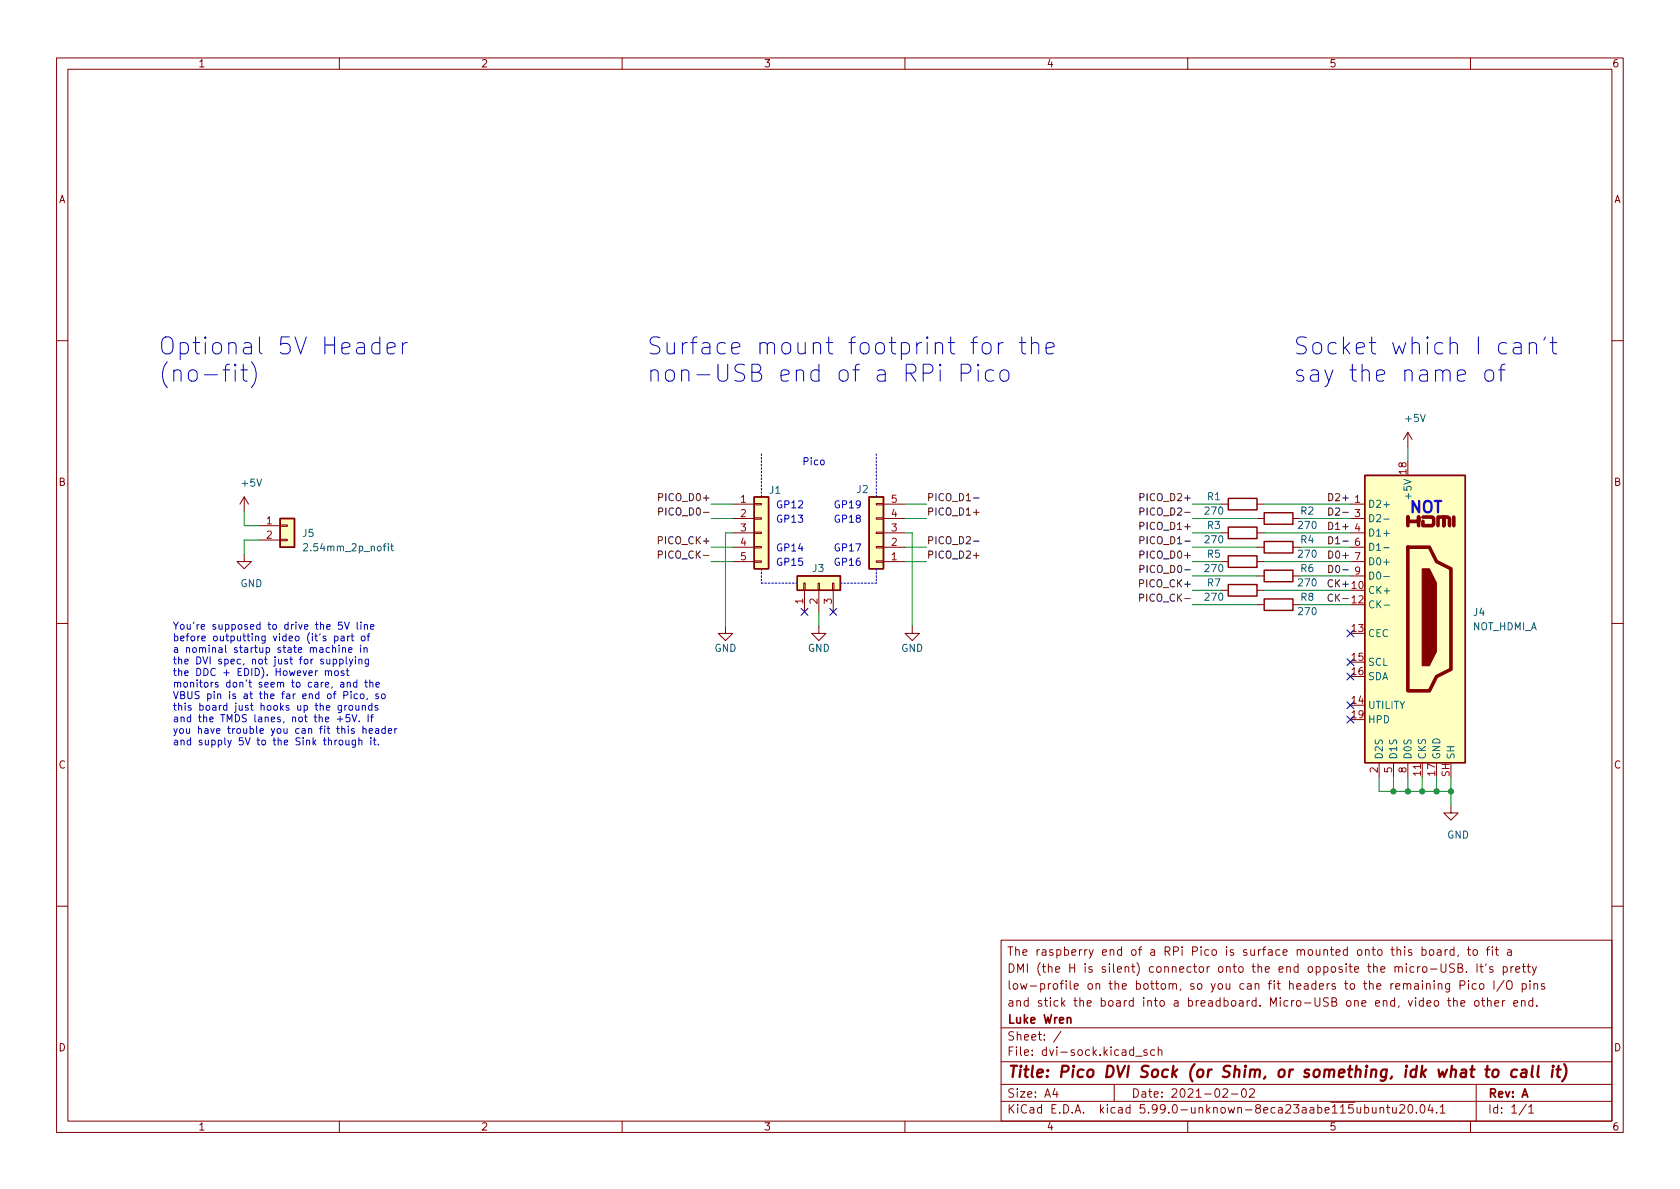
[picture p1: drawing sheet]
<svg xmlns="http://www.w3.org/2000/svg" width="297mm" height="210mm" viewBox="0 0 297 210" stroke-linecap="round" stroke-linejoin="round" font-family="sans-serif">
<g fill="none" stroke="#840000" stroke-width=".18">
<path d="M10 10.2h277v190.1h-277zM12 12.2h273v186.1h-273zM60 10.2v2M110 10.2v2M160 10.2v2M210 10.2v2M260 10.2v2M10 60.2h2M248.9 76.4l-.7 1.3M248.9 76.4v2.6M248.9 76.4l.8 1.3M285 60.2h2"/>
<path d="M43.2 98v1.3h1.2l-1.2 1.3-1.3-1.3h1.3M43.2 87.9l-.8 1.2M43.2 87.9v2.5M43.2 87.9l.7 1.2M45.7 93h3.8M45.7 95.5h3.8M49.5 95.4h1.3v.2h-1.3zM49.5 92.8h1.3v.3h-1.3zM129.5 89.1h3.8M129.5 91.7h3.8M129.5 94.2h3.8M129.5 96.8h3.8"/>
<path d="M129.5 99.3h3.8M133.3 99.2h1.3v.2h-1.3zM133.3 96.6h1.3v.3h-1.3zM133.3 91.6h1.3v.2h-1.3zM133.3 89h1.3v.3h-1.3zM133.3 94.1h1.3v.3h-1.3zM154.9 89h1.3v.3h-1.3zM154.9 91.6h1.3v.2h-1.3zM154.9 96.6h1.3v.3h-1.3zM154.9 99.2h1.3v.2h-1.3zM154.9 94.1h1.3v.3h-1.3zM156.2 89.1h3.8"/>
<path d="M156.2 91.7h3.8M156.2 94.2h3.8M156.2 96.8h3.8M156.2 99.3h3.8M215.9 89.1h1.3M215.9 94.2h1.3M215.9 99.3h1.3M222.2 89.1h1.3M222.2 91.7h1.3M222.2 94.2h1.3M222.2 96.8h1.3M222.2 99.3h1.3"/>
<path d="M228.6 91.7h1.3M228.6 96.8h1.3M238.8 89.1h2.5M238.8 91.7h2.5M238.8 94.2h2.5M238.8 96.8h2.5M238.8 99.3h2.5M10 110.2h2M128.3 110.7v1.3h1.2l-1.2 1.3-1.3-1.3h1.3M142.1 103.1h.3v1.3h-.3zM142.2 104.4v3.8M144.7 103.1h.2v1.3h-.2z"/>
<path d="M144.8 110.7v1.3h1.2l-1.2 1.3-1.3-1.3h1.3M144.8 104.4v3.8M147.2 103.1h.2v1.3h-.2zM147.3 104.4v3.8M161.3 110.7v1.3h1.3l-1.3 1.3-1.3-1.3h1.3M215.9 104.4h1.3M222.2 101.8h1.3M222.2 106.9h1.3M222.2 104.4h1.3M228.6 101.8h1.3M228.6 106.9h1.3M238.8 101.8h2.5"/>
<path d="M285 110.2h2M243.8 134.9v2.5M246.4 134.9v2.5M248.9 134.9v2.5M251.5 134.9v2.5M256.5 142.5v1.3h1.3l-1.3 1.2-1.2-1.2h1.2M10 160.2h2M177 166.3h108v32h-108zM248.4 167.4v.2M248.4 167.9v1M249.6 168l-.4-.1-.2 .2 .1 .3 .5 .1v.4h-.6M251.4 168l.5-.1 .2 .3v.4l-.1 .3h-.6"/>
<path d="M251.4 167.4v1.5M251.5 173.4v.2M251.5 173.9v1M251.6 171l.4-.1 .3 .3v.4l-.3 .3h-.4l-.1-.3v-.4zM252.2 174.1l.2-.2 .4 .1 .1 .9M252.2 173.9v1M252.3 177.4l.7-.1-.1-.3-.4-.1-.2 .2 .1 .8h.5M252.9 168l.3-.1 .3 .3v.4l-.3 .3h-.3l-.2-.3v-.4zM252.9 171.4h1.2M253.6 173.4v.2M253.6 173.9v1M253.6 177.1l.3-.2 .4 .2 .1 .5-.2 .3h-.3l-.3-.1z"/>
<path d="M254.1 168h.6l.1 .9M254.3 174.1l.2-.2 .4 .1v.9M254.3 173.9v1M254.8 170.4v1.2l.3 .3h.3l.2-.3v-1.2M254.8 168.3l-.5 .1a.29 .29 0 0 0-.2 .2 .29 .29 0 0 0 .2 .3h.5M255.5 167.9v1M255.9 167.9l-.3 .1-.1 .2M255.9 176.9h.6M256.1 176.4v1.3l.4 .2M256.3 173.9v1.2l-.3 .3h-.4M256.3 174l-.4-.1-.3 .3v.4l.1 .3h.6M257 177.1l.2-.2 .4 .1v.9"/>
<path d="M257 176.4v1.5M257.1 168l-.5-.1-.2 .3v.4l.1 .3h.6M257.1 167.4v1.5M257.1 170.5l-.5-.1-.2 .2v.4l.6 .3 .1 .3-.2 .3h-.6M257.8 171.1h.6l.2-.2-.2-.4-.6-.1v1.5h.6l.3-.3a.39 .39 0 0 0-.4-.5M257.9 168.9l-.2 .2M258.2 174.2l.7-.1 .1-.2-.1-.3-.2-.2h-.5v1.5M258.3 177.4l.7-.1-.1-.3-.4-.1-.2 .2 .1 .8h.5M259.3 171.8v.1M259.4 167.9h.6M259.6 173.4v.2M259.6 167.4v1.3l.4 .2"/>
<path d="M259.6 173.9v1M260.6 168l.3-.1 .3 .3v.4l-.3 .3h-.3l-.2-.3v-.4zM260.9 177l.3-.1 .3 .3v.4l-.3 .3h-.3l-.2-.3v-.4zM261 174l-.4-.1-.3 .3v.4l.1 .3h.6M261.2 170.4v1.5M261.7 170.9h.5M261.7 174l.4-.1 .3 .3v.4l-.3 .3h-.4l-.1-.3v-.4zM261.9 170.4v1.3l.3 .2M261.9 176.9h.6M262.2 176.4v1.3l.3 .2M262.8 170.4l-.2 .3M262.8 167.9h.6"/>
<path d="M263 177.1l.2-.2 .4 .1v.9M263 176.4v1.5M263.4 167.4l-.4 .2v1.3M263.9 167.4v.2M263.9 167.9v1M263.9 171l-.3-.1-.2 .2v.3l.5 .1v.4h-.5M264.1 173.4v1.5M264.3 177.4l.7-.1-.1-.3-.4-.1-.2 .2 .1 .8h.5M264.4 167.9h.5M264.6 167.4v1.3l.3 .2M265.6 176.9v1M265.8 171l.4-.1 .3 .3v.4l-.1 .3h-.6"/>
<path d="M265.8 170.9v1.5M265.9 173.4l-1.2 1.9M266.1 176.9l-.3 .1-.2 .2M266.6 173.5a.5 .5 0 0 1 .5 0 .5 .5 0 0 1 .3 .4v.5a.5 .5 0 0 1-.5 .6 .5 .5 0 0 1-.5-.6v-.5zM266.6 168h.5l.1 .9M267.1 170.9v1M267.2 168.3l-.5 .1a.29 .29 0 0 0-.2 .2 .29 .29 0 0 0 .2 .3h.5M267.6 170.9l-.3 .1-.2 .2M267.6 177.4l.8-.1-.1-.3-.4-.1-.3 .2 .1 .8h.6M268 171.4l.7-.1v-.3l-.5-.1-.2 .2 .1 .8h.6M269 177.1l.2-.2 .4 .1v.9M269 176.9v1"/>
<path d="M269.1 174l.5-.1 .3 .3v.4l-.2 .3h-.6M269.1 173.9v1.5M269.1 170.9h.6M269.4 170.4v1.3l.3 .2M270 170.9h.6M270.2 170.4v1.3l.4 .2M270.5 173.4v.2M270.5 173.9v1M270.9 170.9l.4 1M271 177l-.4-.1-.3 .3v.4l.1 .3h.6M271 176.4v1.5M271.2 174.1l.2-.2 .4 .1 .1 .9"/>
<path d="M271.2 173.9v1M271.7 170.9l-.5 1.4-.3 .1M271.7 177.8v.1M273.1 174l-.4-.1-.2 .2 .1 .3 .5 .1v.4h-.6M285 160.2h2M60 198.3v2M110 198.3v2M160 198.3v2M177 194.8h108M177 191.8h108M177 187.8h108M177 181.8h108"/>
<path d="M186.5 192.5l-.4 1h1M186.9 193v1M187.6 182.4l-1.3 1.9M197 191.8v3M200.8 186.8h1.1M202.8 185.7l-.4-.1-.2 .2 .1 .3 .5 .1v.4h-.6M204.1 185.7l-.4-.1-.3 .3v.4l.2 .3h.5M204.8 185.8l.2-.2 .4 .1v.9M204.8 185.1v1.5M210 198.3v2M216.2 192.7l.6-.2 .2 .2 .1 .3-1 1h1M217.7 193.5h1.2"/>
<path d="M219.7 192.6l.2-.1a.81 .81 0 0 1 .5 .7 .81 .81 0 0 1-.3 .8h-.1a.81 .81 0 0 1-.6-.6 .81 .81 0 0 1 .3-.8zM220.9 192.7l.6-.2 .2 .2 .1 .3-.9 1h.9M244 196l.2-.2 .4 .1v.9M244 195.8v1M245.1 195.8h.6M245.4 195.3v1.3l.3 .2M246.2 195.8l.1 1h.3l.3-.1M246.9 195.8v1M247.5 195.5l.6-.2 .2 .2 .1 .3-1 1h1M249.1 195.5l.2-.2a.81 .81 0 0 1 .6 .7 .81 .81 0 0 1-.3 .8h-.2a.81 .81 0 0 1-.3-1.3zM250.4 196.7v.1M251.3 195.4l.1-.1a.81 .81 0 0 1 .6 .7 .81 .81 0 0 1-.3 .8h-.1a.81 .81 0 0 1-.6-.6 .81 .81 0 0 1 .3-.8z"/>
<path d="M252.9 195.3l-.4 1h.9M253.2 195.8v1M254 196.7v.1M254.7 195.8l.4-.5v1.5M254.7 196.8h.8M260 198.3v2M261 191.8v6.5M269.9 195.3l-1.3 1.9M270.3 195.8l.4-.5v1.5M270.3 196.8h.9"/>
</g>
<g fill="none" stroke="#840000" stroke-width=".4">
<path d="M262.6 189.1h.8M263 188.5l-.2 1.7 .1 .2 .3 .1M264 189.3a.52 .52 0 0 1 .6-.2 .52 .52 0 0 1 .4 .4l-.1 .6a.55 .55 0 0 1-.5 .4 .55 .55 0 0 1-.6-.4zM268.2 189.2a.66 .66 0 0 0-.9 .3l-.1 .6 .1 .3 .2 .1 .6-.1M269.1 189.2l.2-.1 .6 .1-.1 1.3M269.9 189.6l-.7 .1a.4 .4 0 0 0-.3 .3 .4 .4 0 0 0 .2 .5l.7-.1M271 188.5l-.2 1.7 .2 .3M272 188.5l-.2 1.7 .3 .3M274.5 189.1l-.1 1.4M274.6 188.5l-.1 .1 .1 .1 .1-.1-.1-.1v.2M275.2 189.1h.8M275.6 188.5l-.2 1.7v.2l.4 .1"/>
<path d="M276.6 188.2a2.32 2.32 0 0 1-.4 3"/>
</g>
<path d="M188.7 180.1l.2-.2 .4 .1v.9" fill="none" stroke="#840000" stroke-width=".3"/>
<g fill="none" stroke="#840000" stroke-width=".25">
<path d="M49.5 91.7h2.6v5.1h-2.6zM133.3 87.9h2.6v12.7h-2.6zM153.7 87.9h2.5v12.7h-2.5zM217.2 93.2h5v2h-5zM217.2 88.1h5v2.1h-5zM217.2 98.3h5v2h-5zM223.5 90.7h5.1v2h-5.1zM223.5 95.8h5.1v2h-5.1zM241.3 84.1h17.8v50.8h-17.8zM141 101.8h7.6v2.6h-7.6zM217.2 103.4h5v2h-5zM223.5 100.8h5.1v2.1h-5.1z"/>
<path d="M223.5 105.9h5.1v2h-5.1z"/>
</g>
<g fill="#ffffc2" stroke="#ffffc2" stroke-width=".18">
<path d="M141 101.8h7.6v2.6h-7.6z"/>
<path d="M49.5 91.7h2.6v5.1h-2.6z"/>
<path d="M133.3 87.9h2.6v12.7h-2.6z"/>
<path d="M153.7 87.9h2.5v12.7h-2.5z"/>
<path d="M241.3 84.1h17.8v50.8h-17.8z"/>
</g>
<path d="M53.7 96.3l.4-.2 .3 .4-.8 .9h.8M68.7 96.1v.2M68.7 96.6v.8M69.1 96.6h.5M69.3 96.1v1.1l.3 .2M244.7 91.8h.9M244.7 96.9h.9M244.7 101.9h.9M244.7 107h1" fill="none" stroke="#006464" stroke-width=".18"/>
<path d="M248.9 93v-1.6v.8h1.9v-.8v1.6M248.9 96.8h3.8l1.3 2.5 2.5 1.3v17.8l-2.5 1.2-1.3 2.6h-3.8zM251.6 91.4h1.6l.3 .3v1l-.3 .3h-1.6v-.8M254.3 93v-1.6h1v1.6v-1.6h.7l.3 .3v1.3M257 91.4v1.6" fill="none" stroke="#840000" stroke-width=".63"/>
<path d="M251.5 100.6h1.2l1.3 2.5v12.1l-1.3 2.5h-1.2z" fill="#840000" stroke="#840000" stroke-width=".18"/>
<g fill="none" stroke="#0f0f0f" stroke-width=".18">
<path d="M116.4 98.1l.6-.1 .1-.1v-.3l-.7-.2v1.3M116.5 87.9h.6l.1-.2-.1-.3-.6-.1v1.2M116.5 90.5l.6-.1 .1-.2-.1-.3-.6-.1v1.3M172.1 90.6h1M172.1 88.1h1M172.1 95.7h1M172.1 98.2h1M201.6 87.9h.6l.1-.2-.1-.3-.6-.1v1.2M201.6 93h.6l.1-.2-.1-.3-.6-.1v1.2M201.6 95.6l.6-.1 .1-.2-.1-.3-.6-.1v1.3M201.6 98.1l.6-.1 .1-.1-.1-.3-.6-.2v1.3M201.6 90.5l.6-.1 .1-.2-.1-.3-.6-.1v1.3"/>
<path d="M234.9 97.4a.64 .64 0 0 1 .8 .7 .64 .64 0 0 1-.8 .6zM234.9 94.9a.64 .64 0 0 1 .8 .6 .64 .64 0 0 1-.8 .7zM234.9 100a.64 .64 0 0 1 .8 .6 .64 .64 0 0 1-.8 .6zM234.9 87.3a.64 .64 0 0 1 .8 .6 .64 .64 0 0 1-.8 .6zM234.9 89.8a.64 .64 0 0 1 .8 .7 .64 .64 0 0 1-.8 .6zM234.9 92.4a.64 .64 0 0 1 .8 .6 .64 .64 0 0 1-.8 .6zM201.5 105.7h.6l.1-.2v-.3l-.7-.1v1.2M201.6 100.6h.6l.1-.2-.1-.3-.6-.1v1.2M235.6 105.2a.6 .6 0 0 0-.8 .4 .6 .6 0 0 0 .6 .7l.2-.1"/>
</g>
<g fill="none" stroke="#0000c2" stroke-width=".18">
<path d="M67.2 59.6v3M172.8 59.6l-.6 .1-.1 .3v2.6M180.7 59.6v2.6l.1 .2 .6 .2M182.4 59.6v3M273.2 59.6l-.2 .6M274.5 59.6v2.6l.2 .2 .5 .2M41.6 65.4v2M42.6 65.4h1.1M43 64.4v2.6l.2 .3 .5 .1M44.4 64a3.4 3.4 0 0 1 0 4.6M67.2 60.7l-.3-.1h-.6l-.4 .3-.2 .3v.8l.3 .4 .3 .2h.6l.3-.2M68.4 61.6l1.5-.3-.2-.6-.3-.1h-.5l-.3 .1-.2 .3v1.2l.2 .2 .3 .2h.5l.3-.2"/>
<path d="M71.2 60.6v2M72 60.6a.77 .77 0 0 0-.8 .6M166.2 65.4v2M169.9 66h1.2a.81 .81 0 0 0 .6-.8 .81 .81 0 0 0-.6-.8h-1.2v3M171.7 60.6h1.1M172.9 64.4l-.1 .2 .1 .1 .2-.1-.2-.2v.3M172.9 65.4v2M173.8 60.9a.81 .81 0 0 1 .8-.3 .81 .81 0 0 1 .6 .6v.8a.81 .81 0 0 1-.8 .6 .81 .81 0 0 1-.7-.6v-.8zM175.7 65.6l-.3-.2h-.6l-.3 .2-.3 .4v.8l.3 .5 .3 .1h.6l.3-.1M176.5 60.6v2M176.9 65.7a.81 .81 0 0 1 .8-.3 .81 .81 0 0 1 .7 .6v.8a.81 .81 0 0 1-.8 .6 .81 .81 0 0 1-.8-.6v-.8zM177.4 60.6a.77 .77 0 0 0-.9 .6"/>
<path d="M180.2 60.6h1.2M182.4 60.9a.74 .74 0 0 1 1.3 .1v1.6M184.9 61.6l1.5-.3-.2-.6-.3-.1h-.5l-.3 .1-.2 .3v1.2l.2 .2 .3 .2h.5l.3-.2M262.8 65.6a.81 .81 0 0 1 1.3 .4v.8a.81 .81 0 0 1-.8 .6 .81 .81 0 0 1-.8-.6v-.8zM265 65.4h1.1M266.1 64.4l-.6 .2-.1 .2v2.6M267.7 60.7l.3-.1h.5l.3 .1 .2 .3v1.6M269 61.3l-.3 .1h-.7a.59 .59 0 0 0-.5 .6 .59 .59 0 0 0 .5 .6h.7l.3-.2M270.4 60.9a.74 .74 0 0 1 1.3 .1v1.6M270.4 60.6v2M274.1 60.6h1.1M57.5 118.7l.2-.1 .3 .1 .1 .8"/>
<path d="M57.5 118.6v.9M58.1 118.8l.2-.2 .3 .1v.8M58.3 114.6l-.4-.1-.3 .3 .2 .5h.5M58.8 114.6l.2-.1 .3 .1v.8M58.8 114.1v1.3M58.9 116.6h.4l.2 .2-.1 .6h-.5M58.9 116.6v1.2M59.2 112.5h.3l.3 .2-.2 .6h-.4M59.2 112.5v1.2M59.3 118.7l.3-.1 .2 .3v.3l-.2 .3-.3-.1-.1-.2zM59.9 114.1v.1M59.9 114.5v.9"/>
<path d="M60.1 116.6h.3l.3 .2-.1 .6h-.5M60.1 116.6v1.2M60.3 112.5h.5l.1 .8M60.5 110h-.6l-.1 .6 .2-.1 .4 .1 .2 .1-.1 .5-.2 .1-.5-.1M60.6 114.6l.1-.1 .3 .1 .1 .8M60.6 114.5v.9M60.8 118.7l-.3-.1-.2 .2 .1 .2 .4 .1v.3h-.5M60.9 112.8h-.5l-.2 .2 .2 .3h.5M60.9 110l.4 1.3 .5-1.3M61.2 116.1v1.1l.2 .2M61.2 118.6h.5M61.4 118.2v1.1l.3 .2"/>
<path d="M61.5 112.5v.8M61.6 114.9l.6-.1v-.2l-.4-.1-.2 .2 .1 .6h.5M61.8 116.6l.3 .8M61.8 112.5l-.3 .2M62.1 112.5h.4M62.2 112.1v1l.3 .2M62.4 116.6l-.5 1.1-.1 .1M62.9 116.1v.2M62.9 116.6v.8M63.2 110v1.1l.1 .2M63.5 116.7l.1-.1h.3l.1 .8M63.5 116.6v.8"/>
<path d="M63.8 114.1v.1M63.8 114.5v.9M63.8 110v.1M63.8 110.4v.9M64 112.5h.3l.2 .2v.4l-.2 .2h-.3l-.1-.2zM64.4 114.6l.1-.1 .3 .1 .1 .8M64.4 114.5v.9M64.4 110.6l.2-.2 .3 .1 .1 .8M64.4 110.4v.9M64.9 112.5h.5M65.1 116.6v1l-.2 .2h-.3M65.1 116.6h-.3l-.3 .2 .2 .6h.4"/>
<path d="M65.4 112.1l-.3 .1v1.1M65.5 110.9l.6-.2v-.2l-.4-.1-.2 .2 .1 .6h.5M59.6 130.9l-.4 .2M59.6 127.2h1M60.1 130.9h.3l.2 .2v.4l-.2 .2h-.3l-.2-.2zM60.1 126.7v.9M60.2 120.7h.5l.1 .8M60.4 124.7v1.1l-.3 .2h-.3M60.4 124.8l-.4-.1-.2 .3 .1 .5h.5M60.8 121h-.4l-.2 .2 .2 .3 .4-.1M60.8 122.9h.6l.1-.2v-.3l-.7-.1v1.2M61 124.7v.9"/>
<path d="M61.2 130.9v.8h.3l.2-.1M61.3 124.7l-.3 .3M61.4 120.8l.2-.1h.3v.8M61.4 120.7v.8M61.7 130.9v.8M61.8 124.8l.3-.1 .3 .3v.4l-.3 .2-.3-.1-.1-.1zM61.8 126.4h-.6v.6l.1-.1h.5l.1 .2-.1 .4-.2 .1-.4-.1M62.1 122.3v.1M62.1 122.7v.8M62.2 126.4l.5 1.2 .4-1.2M62.6 128.9l-.3-.1-.2 .2 .1 .2 .4 .1v.3h-.5M62.9 130.9v1l-.3 .3-.3-.1"/>
<path d="M62.9 130.9h-.4l-.3 .2 .2 .6h.5M62.9 124.7l.1 .8 .3 .1 .2-.1M63.1 120.7h-.4l-.2 .2 .1 .5h.5M63.1 120.2v1.3M63.2 122.8l-.3-.1-.3 .2 .1 .6h.5M63.5 131l.1-.1h.3l.1 .8M63.5 124.7v.9M63.5 130.5v1.2M63.5 127.5v.1M63.8 122.8l.1-.1 .4 .1 .1 .5-.2 .2h-.3l-.1-.1zM64.1 124.9l.1-.2 .3 .1 .1 .8M64.1 124.7v.9"/>
<path d="M64.2 129l.2-.2 .3 .1v.8M64.2 128.4v1.3M64.5 120.7h.5M64.7 120.2v1.1l.3 .2M65 123.5l-.2 .2M65.1 126.4v1.2M65.3 129.3l.6-.2-.1-.2-.3-.1-.2 .2v.6h.5M65.4 120.8l.2-.1h.3v.8M65.4 120.2v1.3M65.5 126.8h.5M65.6 130.5v.1M65.6 130.9v.8"/>
<path d="M65.8 124.8l-.4-.1-.3 .3 .2 .5h.5M65.8 124.3v1.3M66 126.4l-.3 .2v1M66 130.9h.5M66.2 130.5v1l.3 .2M66.4 128.9h.5l.1 .8M66.5 121.1l.6-.1-.1-.3h-.3l-.2 .1v.6h.5M66.8 124.8l-.3-.1-.2 .2 .1 .2 .4 .1v.3h-.5M66.9 122.8l-.3-.1-.2 .2 .1 .2 .4 .1v.3h-.5M66.9 131.6v.1M67 129.1l-.5 .1-.1 .2 .1 .3 .5-.1M67.6 122.8l.3-.1 .2 .2v.4l-.2 .2h-.3l-.2-.2z"/>
<path d="M68.1 128.9l-.4-.1-.2 .3 .1 .5h.5M68.1 128.4v1.3M68.7 129.3l.6-.2-.1-.2-.4-.1-.1 .2v.6h.5M69.8 128.8v.9M70.2 128.8l-.4 .3"/>
</g>
<path d="M134.6 80.3v7.6M154.9 80.3v7.6M134.6 103.1h6.4M134.6 100.6v2.5M148.6 103.1h6.3M154.9 100.6v2.5" fill="none" stroke="#0000c2" stroke-width=".18" stroke-dasharray=".3 .3"/>
<g fill="none" stroke="#009600" stroke-width=".18">
<path d="M248.9 79v2.5M43.2 90.4v2.6h2.5M45.7 95.5h-2.5v2.5M125.7 91.7h3.8M125.7 89.1h3.8M125.7 96.8h3.8M125.7 99.3h3.8M129.5 94.2h-1.2v16.5M160 91.7h3.8M160 89.1h3.8M160 96.8h3.8M160 99.3h3.8"/>
<path d="M160 94.2h1.3v16.5M210.8 91.7h11.4M210.8 89.1h5.1M210.8 96.8h11.4M210.8 99.3h5.1M210.8 94.2h5.1M223.5 89.1h15.3M223.5 99.3h15.3M223.5 94.2h15.3M229.9 91.7h8.9M229.9 96.8h8.9M144.8 108.2v2.5"/>
<path d="M210.8 101.8h11.4M210.8 106.9h11.4M210.8 104.4h5.1M223.5 104.4h15.3M229.9 101.8h8.9M229.9 106.9h8.9M243.8 137.4v2.5h12.7M246.4 137.4v2.5M248.9 137.4v2.5M251.5 137.4v2.5M254 137.4v2.5M256.5 137.4v5.1"/>
</g>
<g fill="none" stroke="#000084" stroke-width=".18">
<path d="M141.6 107.6l1.2 1.2M142.8 107.6l-1.2 1.2M146.7 107.6l1.2 1.2M147.9 107.6l-1.2 1.2M238.2 119l1.2 1.2M238.2 116.5l1.2 1.2M238.2 111.4l1.2 1.2M239.4 119l-1.2 1.2M239.4 116.5l-1.2 1.2M239.4 111.4l-1.2 1.2M238.2 126.6l1.2 1.3M238.2 124.1l1.2 1.2"/>
<path d="M239.4 126.6l-1.2 1.3M239.4 124.1l-1.2 1.2"/>
</g>
<g fill="#009600" stroke="#009600" stroke-width=".18">
<circle cx="246.4" cy="139.9" r=".46"/>
<circle cx="248.9" cy="139.9" r=".46"/>
<circle cx="251.5" cy="139.9" r=".46"/>
<circle cx="254" cy="139.9" r=".46"/>
<circle cx="256.5" cy="139.9" r=".46"/>
</g>
<g font-size="4.2" fill="#0000c2">
<text x="27.9" y="62.7">Optional 5V Header</text>
<text x="114.3" y="62.7">Surface mount footprint for the</text>
<text x="228.6" y="62.7">Socket which I can't</text>
<text x="27.9" y="67.6">(no-fit)</text>
<text x="114.3" y="67.6">non-USB end of a RPi Pico</text>
<text x="228.6" y="67.6">say the name of</text>
</g>
<text font-size="2.8" fill="#0000c2" x="249.4" y="90.7">NOT</text>
<text font-size="2.8" fill="#840000" x="178" y="190.6">Title: Pico DVI Sock (or Shim, or something, idk what to call it)</text>
<g font-size="2.1" fill="#840000">
<text x="178" y="172">DMI (the H is silent) connector onto the end opposite the micro-USB. It's pretty</text>
<text x="178" y="169">The raspberry end of a RPi Pico is surface mounted onto this board, to fit a</text>
<text x="178" y="178">and stick the board into a breadboard. Micro-USB one end, video the other end.</text>
<text x="178" y="175">low-profile on the bottom, so you can fit headers to the remaining Pico I/O pins</text>
<text x="178" y="184">Sheet: /</text>
<text x="178" y="181">Luke Wren</text>
<text x="178" y="186.7">File: dvi-sock.kicad_sch</text>
<text x="178" y="196.9">KiCad E.D.A. kicad 5.99.0-unknown-8eca23aabe~115~ubuntu20.04.1</text>
<text x="178" y="194.1">Size: A4</text>
<text x="200" y="194.1">Date: 2021-02-02</text>
<text x="263" y="194.1">Rev: A</text>
<text x="263" y="196.9">Id: 1/1</text>
</g>
<g font-size="1.8" fill="#840000">
<text x="35" y="11.9">1</text>
<text x="85" y="11.9">2</text>
<text x="135" y="11.9">3</text>
<text x="185" y="11.9">4</text>
<text x="235" y="11.9">5</text>
<text x="285" y="11.9">6</text>
<text x="10.3" y="35.9">A</text>
<text x="285.3" y="35.9">A</text>
<text x="10.3" y="85.9">B</text>
<text x="285.3" y="85.9">B</text>
<text x="10.3" y="135.9">C</text>
<text x="285.3" y="135.9">C</text>
<text x="10.3" y="185.9">D</text>
<text x="285.3" y="185.9">D</text>
<text x="35" y="199.9">1</text>
<text x="85" y="199.9">2</text>
<text x="135" y="199.9">3</text>
<text x="185" y="199.9">4</text>
<text x="235" y="199.9">5</text>
<text x="285" y="199.9">6</text>
</g>
<g font-size="1.8" fill="#006464">
<text x="248.6" y="74.6">+5V</text>
<text x="42.9" y="86">+5V</text>
<text x="136.1" y="87.3">J1</text>
<text x="151.5" y="87.2">J2</text>
<text x="213.5" y="88.4">R1</text>
<text x="241.8" y="89.8">D2+</text>
<text x="249.6" y="87.8" transform="rotate(-90 249.6 87.8)">+5V</text>
<text x="53.5" y="94.9">J5</text>
<text x="213.2" y="91">270</text>
<text x="213.5" y="93.5">R3</text>
<text x="229.7" y="93.5">270</text>
<text x="230" y="91">R2</text>
<text x="241.8" y="92.3">D2-</text>
<text x="241.8" y="94.9">D1+</text>
<text x="54.3" y="97.5">2.54mm_2p_nofit</text>
<text x="143.7" y="101.1">J3</text>
<text x="213.2" y="96.1">270</text>
<text x="213.2" y="101.1">270</text>
<text x="213.5" y="98.6">R5</text>
<text x="229.7" y="98.6">270</text>
<text x="230" y="101.1">R6</text>
<text x="230" y="96.1">R4</text>
<text x="241.8" y="97.4">D1-</text>
<text x="241.8" y="99.9">D0+</text>
<text x="42.5" y="103.8">GND</text>
<text x="213.2" y="106.2">270</text>
<text x="213.5" y="103.7">R7</text>
<text x="229.7" y="103.7">270</text>
<text x="230" y="106.2">R8</text>
<text x="241.8" y="105">CK+</text>
<text x="241.8" y="107.6">CK-</text>
<text x="241.8" y="102.5">D0-</text>
<text x="229.7" y="108.8">270</text>
<text x="241.8" y="112.6">CEC</text>
<text x="260.3" y="111.4">NOT_HDMI_A</text>
<text x="260.5" y="108.9">J4</text>
<text x="126.3" y="115.3">GND</text>
<text x="142.8" y="115.3">GND</text>
<text x="159.3" y="115.3">GND</text>
<text x="241.8" y="117.7">SCL</text>
<text x="241.8" y="125.3">UTILITY</text>
<text x="241.8" y="120.3">SDA</text>
<text x="241.8" y="127.9">HPD</text>
<text x="244.5" y="134.4" transform="rotate(-90 244.5 134.4)">D2S</text>
<text x="247" y="134.4" transform="rotate(-90 247 134.4)">D1S</text>
<text x="249.6" y="134.4" transform="rotate(-90 249.6 134.4)">D0S</text>
<text x="252.1" y="134.4" transform="rotate(-90 252.1 134.4)">CKS</text>
<text x="254.6" y="134.4" transform="rotate(-90 254.6 134.4)">GND</text>
<text x="257.2" y="134.4" transform="rotate(-90 257.2 134.4)">SH</text>
<text x="255.8" y="148.3">GND</text>
</g>
<g font-size="1.8" fill="#0000c2">
<text x="142.3" y="82.3">Pico</text>
<text x="137.7" y="89.9">GP12</text>
<text x="147.3" y="89.9">GP19</text>
<text x="137.7" y="92.4">GP13</text>
<text x="147.3" y="92.4">GP18</text>
<text x="137.7" y="100">GP15</text>
<text x="137.7" y="97.5">GP14</text>
<text x="147.3" y="97.5">GP17</text>
<text x="147.3" y="100">GP16</text>
<text x="30.5" y="111.3">You're supposed to drive the 5V line</text>
<text x="30.5" y="113.4">before outputting video (it's part of</text>
<text x="30.5" y="115.4">a nominal startup state machine in</text>
<text x="30.5" y="117.5">the DVI spec, not just for supplying</text>
<text x="30.5" y="119.5">the DDC + EDID). However most</text>
<text x="30.5" y="121.6">monitors don't seem to care, and the</text>
<text x="30.5" y="123.6">VBUS pin is at the far end of Pico, so</text>
<text x="30.5" y="125.7">this board just hooks up the grounds</text>
<text x="30.5" y="127.7">and the TMDS lanes, not the +5V. If</text>
<text x="30.5" y="129.7">you have trouble you can fit this header</text>
<text x="30.5" y="131.8">and supply 5V to the Sink through it.</text>
</g>
<g font-size="1.8" fill="#a90000">
<text x="248.7" y="83.8" transform="rotate(-90 248.7 83.8)">18</text>
<text x="131" y="88.9">1</text>
<text x="157.6" y="88.9">5</text>
<text x="47.1" y="92.7">1</text>
<text x="47.1" y="95.2">2</text>
<text x="131" y="91.4">2</text>
<text x="131" y="94">3</text>
<text x="157.6" y="94">3</text>
<text x="157.6" y="91.4">4</text>
<text x="131" y="96.5">4</text>
<text x="131" y="99.1">5</text>
<text x="157.6" y="99.1">1</text>
<text x="157.6" y="96.5">2</text>
<text x="142" y="106.8" transform="rotate(-90 142 106.8)">1</text>
<text x="144.5" y="106.8" transform="rotate(-90 144.5 106.8)">2</text>
<text x="147.1" y="106.8" transform="rotate(-90 147.1 106.8)">3</text>
<text x="239" y="111.8">13</text>
<text x="239" y="116.8">15</text>
<text x="239" y="119.4">16</text>
<text x="239" y="124.5">14</text>
<text x="239" y="127">19</text>
<text x="243.6" y="136.6" transform="rotate(-90 243.6 136.6)">2</text>
<text x="246.1" y="136.6" transform="rotate(-90 246.1 136.6)">5</text>
<text x="248.7" y="136.6" transform="rotate(-90 248.7 136.6)">8</text>
<text x="251.2" y="137.1" transform="rotate(-90 251.2 137.1)">11</text>
<text x="253.7" y="137.1" transform="rotate(-90 253.7 137.1)">17</text>
<text x="256.3" y="137.4" transform="rotate(-90 256.3 137.4)">SH</text>
</g>
<g font-size="1.8" fill="#0f0f0f">
<text x="117.1" y="88.6">PICO_D0+</text>
<text x="163.8" y="88.6">PICO_D1-</text>
<text x="202.2" y="88.6">PICO_D2+</text>
<text x="235.5" y="88.6">D2+ 1</text>
<text x="117.6" y="91.1">PICO_D0-</text>
<text x="163.8" y="91.1">PICO_D1+</text>
<text x="202.2" y="93.7">PICO_D1+</text>
<text x="202.7" y="91.1">PICO_D2-</text>
<text x="235.5" y="93.7">D1+ 4</text>
<text x="235.9" y="91.1">D2- 3</text>
<text x="116.8" y="96.2">PICO_CK+</text>
<text x="117.3" y="98.8">PICO_CK-</text>
<text x="163.8" y="96.2">PICO_D2-</text>
<text x="163.8" y="98.8">PICO_D2+</text>
<text x="202.2" y="98.8">PICO_D0+</text>
<text x="202.7" y="96.2">PICO_D1-</text>
<text x="202.7" y="101.3">PICO_D0-</text>
<text x="235.5" y="98.8">D0+ 7</text>
<text x="235.9" y="96.2">D1- 6</text>
<text x="235.9" y="101.3">D0- 9</text>
<text x="201.9" y="103.8">PICO_CK+</text>
<text x="202.4" y="106.4">PICO_CK-</text>
<text x="235.2" y="103.8">CK+ 10</text>
<text x="235.6" y="106.4">CK- 12</text>
</g>
</svg>
